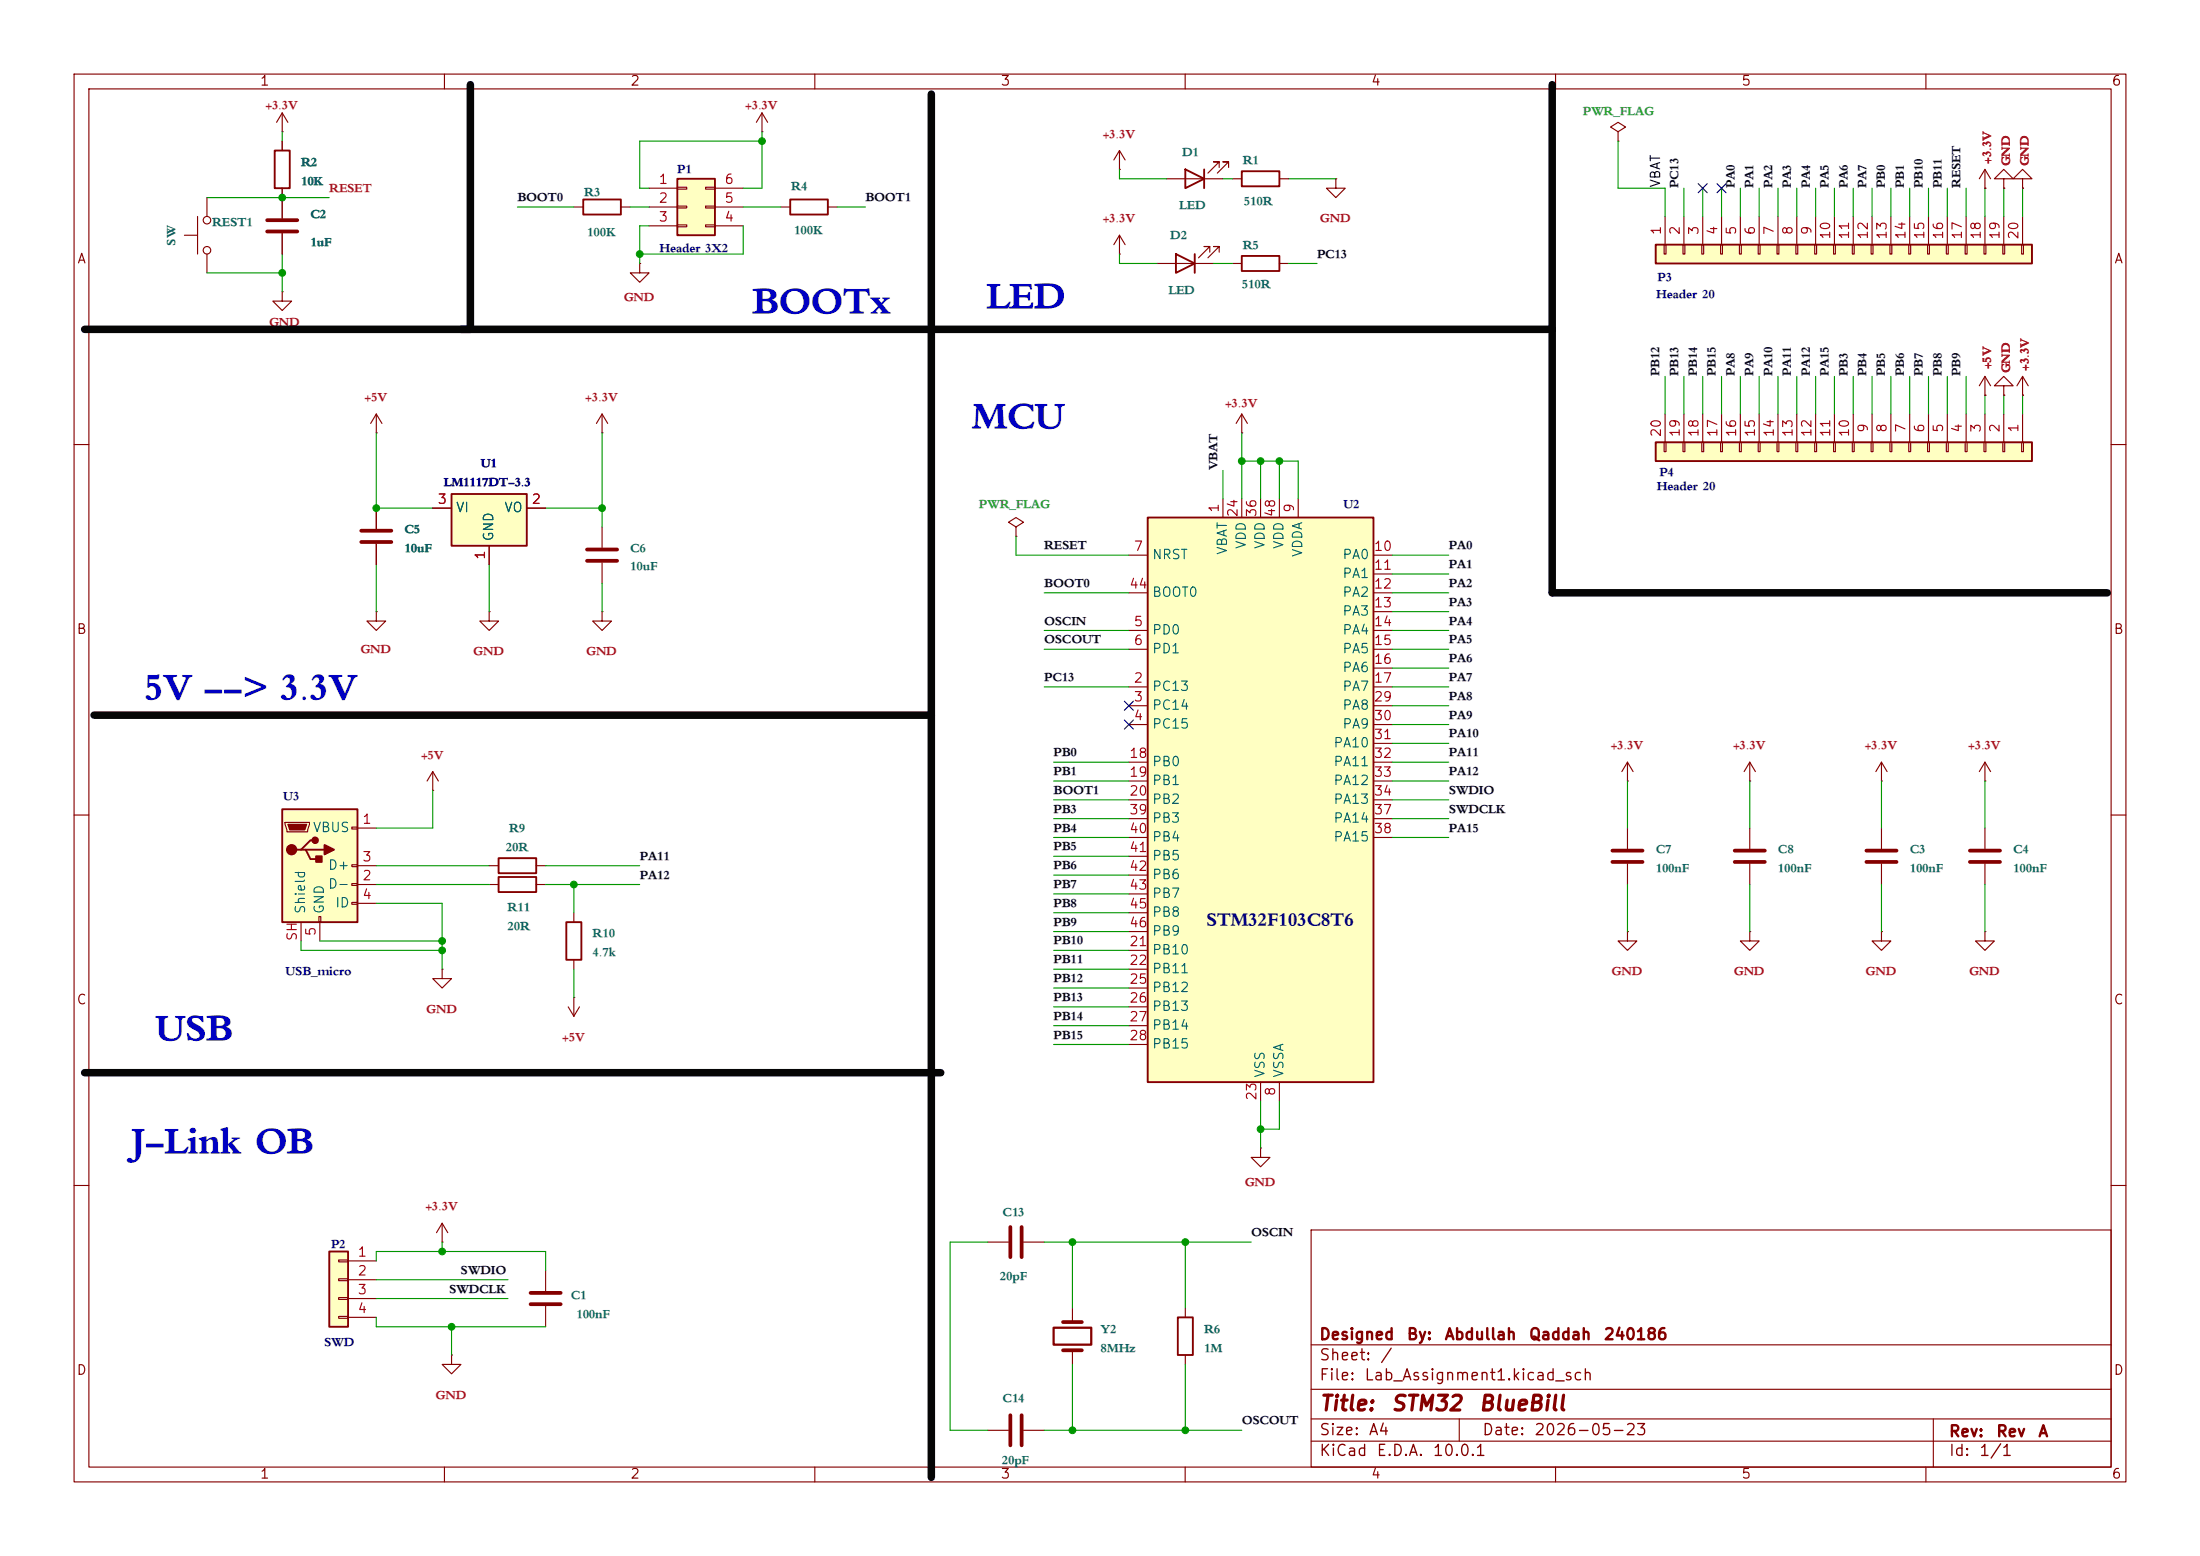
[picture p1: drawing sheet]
<svg xmlns="http://www.w3.org/2000/svg" width="297mm" height="210mm" viewBox="0 0 297 210" stroke-linecap="round" stroke-linejoin="round" font-family="sans-serif">
<g fill="none" stroke="#840000" stroke-width=".15">
<path d="M10 10h277v190h-277zM12 12h273v186h-273zM60 10v2M110 10v2M160 10v2M210 10v2M260 10v2M10 60h2M137.2 71.1l1-.6-1-.6-1.1 .6 1.1 .6v1.3M137.2 72.4h.1M285 60h2M50.8 82.6v1.2h1.3l-1.3 1.3-1.3-1.3h1.3"/>
<path d="M50.8 82.6h.1M66 82.6v1.2h1.3l-1.3 1.3-1.2-1.3h1.2M66 82.6h.1M10 110h2M236.2 105.4h.1M236.2 102.9l-.7 1.2M236.2 102.9l.8 1.2M236.2 102.9v2.5M285 110h2M10 160h2M177 166h108v32h-108zM285 160h2"/>
<path d="M60 198v2M110 198v2M160 198v2M177 194.5h108M177 191.5h108M177 187.5h108M177 181.5h108M197 191.5v3M210 198v2M260 198v2M261 191.5v6.5"/>
</g>
<path d="M91.4 24.1h5.1v7.7h-5.1z" fill="#ffffc2"/>
<path d="M91.4 24.1h5.1v7.7h-5.1z" fill="none" stroke="#840000" stroke-width=".25"/>
<g fill="none" stroke="#840000" stroke-width=".15">
<path d="M87.6 25.4h3.8M87.6 27.9h3.8M87.6 30.5h3.8M91.4 25.3h1.3v.2h-1.3zM91.4 27.8h1.3v.3h-1.3zM91.4 30.4h1.3v.2h-1.3zM95.2 25.3h1.3v.2h-1.3zM95.2 27.8h1.3v.3h-1.3zM95.2 30.4h1.3v.2h-1.3zM96.5 25.4h3.8M96.5 27.9h3.8M96.5 30.5h3.8"/>
<path d="M76.7 135.9l.8 1.3M77.5 134.6h.1M77.5 134.6v2.6M78.2 135.9l-.7 1.3"/>
</g>
<path d="M61 66.7h10.1v7h-10.1z" fill="#ffffc2"/>
<path d="M61 66.7h10.1v7h-10.1z" fill="none" stroke="#840000" stroke-width=".25"/>
<g fill="none" stroke="#840000" stroke-width=".15">
<path d="M102.9 17.8h.1M102.9 15.2l-.8 1.3M102.9 15.2l.7 1.3M102.9 15.2v2.6M86.4 35.6v1.2h1.2l-1.2 1.3-1.3-1.3h1.3M86.4 35.6h.1M268 25.4h.1M268 22.9l-.8 1.2M268 22.9l.7 1.2M268 22.9v2.5M58.4 68.6h2.6M66 73.7v2.5"/>
<path d="M71.1 68.6h2.6M58.4 106.7h.1M58.4 104.1l-.7 1.3M58.4 104.1l.8 1.3M58.4 104.1v2.6M73.7 171.5v2.7M73.7 176.3v2.8"/>
</g>
<path d="M71.6 174.5h4.1M71.6 176h4.1" fill="none" stroke="#840000" stroke-width=".51"/>
<path d="M154.9 69.9h30.5v76.2h-30.5z" fill="#ffffc2"/>
<path d="M37.1 20.3h2v5.1h-2zM78.7 26.9h5.1v2.1h-5.1zM106.7 26.9h5.1v2.1h-5.1zM154.9 69.9h30.5v76.2h-30.5zM67.3 118.4h5.1v2h-5.1zM67.3 115.8h5.1v2.1h-5.1zM159 177.8h2v5.1h-2z" fill="none" stroke="#840000" stroke-width=".25"/>
<g fill="none" stroke="#840000" stroke-width=".15">
<path d="M38.1 17.8h.1M38.1 15.2l-.8 1.3M38.1 15.2l.8 1.3M38.1 15.2v2.6M38.1 19.1v1.2M38.1 25.4v1.3M77.5 27.9h1.2M83.8 27.9h1.3M105.4 27.9h1.3M111.8 27.9h1.2M270.5 24.1h1.3l-1.3-1.2-1.3 1.2h1.3v1.3M270.5 25.4h.1"/>
<path d="M81.3 58.4h.1M81.3 55.9l-.8 1.3M81.3 55.9l.7 1.3M81.3 55.9v2.5M152.4 74.9h2.5M165.1 67.3v2.6M167.6 67.3v2.6M170.2 67.3v2.6M172.7 67.3v2.6M175.3 67.3v2.6M185.4 74.9h2.6M185.4 77.5h2.6"/>
<path d="M81.3 82.6v1.2h1.2l-1.2 1.3-1.3-1.3h1.3M81.3 82.6h.1M152.4 92.7h2.5M152.4 95.3h2.5M152.4 97.8h2.5M152.4 85.1h2.5M152.4 87.6h2.5M152.4 80h2.5M185.4 92.7h2.6M185.4 95.3h2.6M185.4 97.8h2.6M185.4 85.1h2.6"/>
<path d="M185.4 87.6h2.6M185.4 80h2.6M185.4 82.6h2.6M185.4 90.2h2.6M66 119.4h1.3M66 116.8h1.3M72.4 119.4h1.3M72.4 116.8h1.3M152.4 102.9h2.5M152.4 105.4h2.5M152.4 108h2.5M152.4 110.5h2.5"/>
<path d="M152.4 113h2.5M152.4 115.6h2.5M152.4 118.1h2.5M185.4 102.9h2.6M185.4 105.4h2.6M185.4 108h2.6M185.4 100.3h2.6M185.4 110.5h2.6M185.4 113h2.6M219.7 105.4h.1M219.7 102.9v2.5M219.7 111.8v2.8"/>
<path d="M219.7 116.6v2.8M219.7 102.9l-.8 1.2M219.7 102.9l.8 1.2M152.4 128.3h2.5M152.4 130.8h2.5M152.4 133.4h2.5M152.4 135.9h2.5M152.4 138.4h2.5M152.4 120.7h2.5M152.4 123.2h2.5M152.4 125.7h2.5M219.7 125.7v1.3h1.3l-1.3 1.3-1.3-1.3h1.3"/>
<path d="M219.7 125.7h.1M236.2 125.7v1.3h1.3l-1.3 1.3-1.3-1.3h1.3M236.2 125.7h.1M254 125.7v1.3h1.3l-1.3 1.3-1.3-1.3h1.3M254 125.7h.1M152.4 141h2.5M170.2 154.9v1.3h1.2l-1.2 1.3-1.3-1.3h1.3M170.2 154.9h.1M170.2 146.1v2.5M172.7 146.1v2.5M144.8 176.5v1.9M160 176.5v1.3"/>
<path d="M61 182.9v1.3h-1.3l1.3 1.2 1.2-1.2h-1.2M61 182.9h.1M133.3 193h2.8M138.2 193h2.8M144.8 182.2v2M160 182.9v1.3"/>
</g>
<path d="M217.7 114.8h4M217.7 116.3h4M143.5 178.4h2.5M136.4 191v4.1M137.9 191v4.1M143.5 182.2h2.5" fill="none" stroke="#840000" stroke-width=".51"/>
<path d="M142.2 179.2h5.1v2.3h-5.1z" fill="none" stroke="#840000" stroke-width=".3"/>
<path d="M38.1 109.2h10.2v15.3h-10.2z" fill="#ffffc2"/>
<path d="M38.1 109.2h10.2v15.3h-10.2zM40.6 114.7h.7l.6 1.3h1.3M41.3 114.7h2.5M42.5 113.4h-.6l-1.3 1.3h-.6" fill="none" stroke="#840000" stroke-width=".25"/>
<g fill="none" stroke="#840000" stroke-width=".15">
<path d="M38.1 39.4v1.2h-1.3l1.3 1.3 1.3-1.3h-1.3M38.1 39.4h.1M38.1 26.7v2.8M38.1 31.5v2.8M38.5 111h3.3v.3l-.3 1h-2.8zM47.5 111.6h.8v.3h-.8zM47.5 116.7h.8v.3h-.8zM47.5 119.3h.8v.2h-.8zM48.3 111.8h2.5M48.3 119.4h2.5M48.3 116.8h2.5M236.2 111.8v2.8"/>
<path d="M236.2 116.6v2.8M40.6 124.5v2.5M43.1 123.7h.2v.8h-.2zM43.2 124.5v2.5M47.5 121.8h.8v.2h-.8zM48.3 121.9h2.5"/>
</g>
<path d="M38.9 111.3h2.5l-.3 .7h-2z" fill="#840000" stroke="#840000" stroke-width=".15"/>
<g fill="#840000" stroke="#840000" stroke-width=".25">
<path d="M42.7 115.6h.7v.7h-.7z"/>
<path d="M43.8 114l1.3 .7-1.3 .6z"/>
<circle cx="39.4" cy="114.7" r=".63"/>
<circle cx="42.5" cy="113.4" r=".38"/>
</g>
<path d="M36.1 29.7h4M36.1 31.2h4M234.2 114.8h4.1M234.2 116.3h4.1" fill="none" stroke="#840000" stroke-width=".51"/>
<path d="M223.5 33h50.8v2.6h-50.8z" fill="#ffffc2"/>
<path d="M223.5 33h50.8v2.6h-50.8z" fill="none" stroke="#840000" stroke-width=".25"/>
<g fill="none" stroke="#840000" stroke-width=".15">
<path d="M24.9 31.8h1.8M26.7 29.2v5.1M27.9 26.7v2.5M27.9 34.3v2.5M224.7 33h.2v1.3h-.2zM224.8 29.2v3.8M227.2 33h.3v1.3h-.3zM227.3 29.2v3.8M229.7 33h.3v1.3h-.3zM229.9 29.2v3.8M232.3 33h.2v1.3h-.2zM232.4 29.2v3.8"/>
<path d="M234.8 33h.3v1.3h-.3zM234.9 29.2v3.8M237.4 33h.2v1.3h-.2zM237.5 29.2v3.8M239.9 33h.3v1.3h-.3zM240 29.2v3.8M242.4 33h.3v1.3h-.3zM242.6 29.2v3.8M245 33h.2v1.3h-.2zM245.1 29.2v3.8M247.5 33h.3v1.3h-.3zM247.6 29.2v3.8"/>
<path d="M250.1 33h.2v1.3h-.2zM250.2 29.2v3.8M252.6 33h.3v1.3h-.3zM252.7 29.2v3.8M255.1 33h.3v1.3h-.3zM255.3 29.2v3.8M257.7 33h.2v1.3h-.2zM257.8 29.2v3.8M260.2 33h.3v1.3h-.3zM260.3 29.2v3.8M262.8 33h.2v1.3h-.2zM262.9 29.2v3.8"/>
<path d="M265.3 33h.3v1.3h-.3zM265.4 29.2v3.8M267.8 33h.3v1.3h-.3zM268 29.2v3.8M270.4 33h.2v1.3h-.2zM270.5 29.2v3.8M272.9 33h.3v1.3h-.3zM273 29.2v3.8"/>
<circle cx="27.9" cy="29.7" r=".51"/>
<circle cx="27.9" cy="33.8" r=".51"/>
</g>
<path d="M44.4 168.9h2.6v10.2h-2.6z" fill="#ffffc2"/>
<path d="M76.5 124.5h2v5h-2zM44.4 168.9h2.6v10.2h-2.6z" fill="none" stroke="#840000" stroke-width=".25"/>
<g fill="none" stroke="#840000" stroke-width=".15">
<path d="M180.3 24.1v1.3h1.3l-1.3 1.3-1.2-1.3h1.2M180.3 24.1h.1M273 24.1h1.3l-1.3-1.2-1.2 1.2h1.2v1.3M273 25.4h.1M50.8 58.4h.1M50.8 55.9l-.8 1.3M50.8 55.9l.8 1.3M50.8 55.9v2.5M50.8 68.6v2.8M50.8 73.4v2.8M81.3 71.1v2.8M81.3 75.9v2.8"/>
<path d="M59.7 130.8v1.3h1.3l-1.3 1.3-1.3-1.3h1.3M59.7 130.8h.1M77.5 123.2v1.3M77.5 129.5v1.3M45.7 170.1h1.3v.2h-1.3zM45.7 172.6h1.3v.2h-1.3zM45.7 175.1h1.3v.3h-1.3zM45.7 177.7h1.3v.2h-1.3zM47 170.2h3.8M47 172.7h3.8M47 175.3h3.8M47 177.8h3.8"/>
<path d="M59.7 167.6h.1M59.7 165.1l.8 1.3M59.7 165.1l-.8 1.3M59.7 165.1v2.5M133.3 167.6h2.8M138.2 167.6h2.8"/>
</g>
<path d="M48.8 71.6h4M48.8 73.2h4M79.2 74.2h4.1M79.2 75.7h4.1M136.4 165.6v4.1M137.9 165.6v4.1" fill="none" stroke="#840000" stroke-width=".51"/>
<path d="M223.5 59.7h50.8v2.5h-50.8z" fill="#ffffc2"/>
<path d="M158.7 34.3l2.6 1.3-2.6 1.2zM160 22.9l2.6 1.2-2.6 1.3zM161.3 34.3v2.5M162.6 22.9v2.5M167.6 23.1h5.1v2h-5.1zM167.6 34.5h5.1v2.1h-5.1zM223.5 59.7h50.8v2.5h-50.8z" fill="none" stroke="#840000" stroke-width=".25"/>
<g fill="none" stroke="#840000" stroke-width=".15">
<path d="M38.1 19.1v1.2M218.4 17.8l1.1-.7-1.1-.6-1 .6 1 .7v1.3M218.4 19.1h.1M38.1 25.4v4.1M38.1 31.5v2.8M151.1 34.3h.1M151.1 22.9h.1M151.1 31.8l-.7 1.2M151.1 31.8l.8 1.2M151.1 20.3v2.6M151.1 31.8v2.5M151.1 20.3l-.7 1.3"/>
<path d="M151.1 20.3l.8 1.3M156.2 35.6h7.6M157.5 24.1h7.6M163.3 34v-.7h-.7h.7l-1.5 1.5M164.6 22.6v-.8h-.8h.8l-1.5 1.6M164.6 34v-.7h-.8h.8l-1.5 1.5M165.9 22.6v-.8h-.8h.8l-1.6 1.6M166.4 24.1h1.2M166.4 35.6h1.2M172.7 24.1h1.3M172.7 35.6h1.3M268 25.4h.1"/>
<path d="M270.5 25.4h.1M273 25.4h.1M167.6 58.4h.1M167.6 55.9l-.7 1.3M167.6 55.9l.8 1.3M167.6 55.9v2.5M224.7 59.7h.2v1.3h-.2zM224.8 55.9v3.8M227.2 59.7h.3v1.3h-.3zM227.3 55.9v3.8M229.7 59.7h.3v1.3h-.3zM229.9 55.9v3.8"/>
<path d="M232.3 59.7h.2v1.3h-.2zM232.4 55.9v3.8M234.8 59.7h.3v1.3h-.3zM234.9 55.9v3.8M237.4 59.7h.2v1.3h-.2zM237.5 55.9v3.8M239.9 59.7h.3v1.3h-.3zM240 55.9v3.8M242.4 59.7h.3v1.3h-.3zM242.6 55.9v3.8M245 59.7h.2v1.3h-.2zM245.1 55.9v3.8"/>
<path d="M247.5 59.7h.3v1.3h-.3zM247.6 55.9v3.8M250.1 59.7h.2v1.3h-.2zM250.2 55.9v3.8M252.6 59.7h.3v1.3h-.3zM252.7 55.9v3.8M255.1 59.7h.3v1.3h-.3zM255.3 55.9v3.8M257.7 59.7h.2v1.3h-.2zM257.8 55.9v3.8M260.2 59.7h.3v1.3h-.3zM260.3 55.9v3.8"/>
<path d="M262.8 59.7h.2v1.3h-.2zM262.9 55.9v3.8M265.3 59.7h.3v1.3h-.3zM265.4 55.9v3.8M267.8 59.7h.3v1.3h-.3zM268 53.3h.1M268 50.8v2.5M268 55.9v3.8M268 50.8l-.8 1.3M268 50.8l.7 1.3M270.4 59.7h.2v1.3h-.2zM270.5 52.1h1.3l-1.3-1.3-1.3 1.3h1.3v1.2"/>
<path d="M270.5 53.3h.1M270.5 55.9v3.8M272.9 59.7h.3v1.3h-.3zM273 53.3h.1M273 50.8v2.5M273 55.9v3.8M273 50.8l-.7 1.3M273 50.8l.8 1.3M50.8 68.6v2.8M50.8 73.4v2.8M58.4 68.6h2.6M66 73.7v2.5"/>
<path d="M71.1 68.6h2.6M254 105.4h.1M254 102.9l-.8 1.2M254 102.9l.8 1.2M254 102.9v2.5M254 111.8v2.8M254 116.6v2.8M268 105.4h.1M268 102.9v2.5M268 111.8v2.8M268 116.6v2.8M268 102.9l-.8 1.2"/>
<path d="M268 102.9l.7 1.2M268 125.7v1.3h1.2l-1.2 1.3-1.3-1.3h1.3M268 125.7h.1"/>
</g>
<path d="M252 114.8h4M252 116.3h4M265.9 114.8h4.1M265.9 116.3h4.1" fill="none" stroke="#840000" stroke-width=".51"/>
<path d="M63.5 11.4v33.1M125.7 12.7v186.7M209.5 11.4v68.6h75M11.4 44.5h198.1M12.7 96.5h113M11.4 144.8h115.6" fill="none" stroke="#050505" stroke-width="1"/>
<g fill="none" stroke="#009600" stroke-width=".15">
<path d="M38.1 17.8v1.3M102.9 19.1h-16.5v6.3h1.2M102.9 17.8v7.6h-2.6M218.4 19.1v6.3h6.4v3.8M27.9 26.7h16.5M27.9 36.8h10.2M38.1 34.3v5.1M69.8 27.9h7.7M85.1 27.9h2.5M87.6 30.5h-1.2v5.1M100.3 30.5v3.8h-13.9M100.3 27.9h5.1"/>
<path d="M113 27.9h3.8M151.1 34.3v1.3h5.1M151.1 22.9v1.2h6.4M163.8 35.6h2.6M165.1 24.1h1.3M174 35.6h3.8M174 24.1h6.3M227.3 25.4v3.8M229.9 25.4v3.8M232.4 25.4v3.8M234.9 25.4v3.8M237.5 25.4v3.8"/>
<path d="M240 25.4v3.8M242.6 25.4v3.8M245.1 25.4v3.8M247.6 25.4v3.8M250.2 25.4v3.8M252.7 25.4v3.8M255.3 25.4v3.8M257.8 25.4v3.8M260.3 25.4v3.8M262.9 25.4v3.8M265.4 25.4v3.8M268 25.4v3.8"/>
<path d="M270.5 25.4v3.8M273 25.4v3.8M50.8 58.4v10.2h7.6M81.3 58.4v12.7M167.6 58.4v8.9M224.8 50.8v5.1M227.3 50.8v5.1M229.9 50.8v5.1M232.4 50.8v5.1M234.9 50.8v5.1M237.5 50.8v5.1M240 50.8v5.1"/>
<path d="M242.6 50.8v5.1M245.1 50.8v5.1M247.6 50.8v5.1M250.2 50.8v5.1M252.7 50.8v5.1M255.3 50.8v5.1M257.8 50.8v5.1M260.3 50.8v5.1M262.9 50.8v5.1M265.4 50.8v5.1M268 53.3v2.6M270.5 53.3v2.6"/>
<path d="M273 53.3v2.6M50.8 76.2v6.4M66 76.2v6.4M73.7 68.6h7.6M81.3 78.7v3.9M137.2 72.4v2.5h15.2M165.1 63.5v3.8M167.6 62.2h7.7v5.1M170.2 62.2v5.1M172.7 62.2v5.1M188 74.9h7.6M188 77.5h7.6"/>
<path d="M141 92.7h11.4M141 87.6h11.4M141 80h11.4M141 85.1h11.4M188 95.3h7.6M188 92.7h7.6M188 90.2h7.6M188 87.6h7.6M188 97.8h7.6M188 80h7.6M188 85.1h7.6M188 82.6h7.6"/>
<path d="M50.8 116.8h15.2M50.8 119.4h15.2M58.4 106.7v5.1h-7.6M73.7 116.8h12.7M73.7 119.4h12.7M77.5 119.4v3.8M142.2 108h10.2M142.2 113h10.2M142.2 102.9h10.2M142.2 105.4h10.2M142.2 110.5h10.2M142.2 115.6h10.2"/>
<path d="M142.2 118.1h10.2M188 100.3h7.6M188 108h7.6M188 113h7.6M188 102.9h7.6M188 105.4h7.6M188 110.5h7.6M219.7 105.4v6.4M219.7 119.4v6.3M236.2 105.4v6.4M236.2 119.4v6.3M254 105.4v6.4"/>
<path d="M254 119.4v6.3M268 105.4v6.4M268 119.4v6.3M40.6 127v1.3h19.1M43.2 127h16.5M50.8 121.9h8.9v8.9M77.5 130.8v3.8M142.2 128.3h10.2M142.2 130.8h10.2M142.2 133.4h10.2M142.2 135.9h10.2M142.2 120.7h10.2"/>
<path d="M142.2 123.2h10.2M142.2 125.7h10.2M142.2 138.4h10.2M142.2 141h10.2M170.2 148.6v6.3M172.7 148.6v3.8h-2.5M50.8 170.2v-1.3h22.9v2.6M50.8 177.8v1.3h22.9M50.8 175.3h17.8M50.8 172.7h17.8M59.7 167.6v1.3M61 179.1v3.8"/>
<path d="M133.3 167.6h-5v25.4h5M141 167.6h27.9M144.8 167.6v8.9M160 167.6v8.9M141 193h26.6M144.8 184.2v8.8M160 184.2v8.8"/>
</g>
<path d="M229.3 24.8l1.2 1.2M230.5 24.8l-1.2 1.2M231.8 24.8l1.2 1.2M233 24.8l-1.2 1.2M151.8 94.6l1.2 1.3M151.8 97.2l1.2 1.2M153 94.6l-1.2 1.3M153 97.2l-1.2 1.2" fill="none" stroke="#000084" stroke-width=".15"/>
<g fill="#009600" stroke="#009600" stroke-width=".14">
<circle cx="102.9" cy="19.1" r=".46"/>
<circle cx="38.1" cy="36.8" r=".46"/>
<circle cx="86.4" cy="34.3" r=".46"/>
<circle cx="38.1" cy="26.7" r=".46"/>
<circle cx="81.3" cy="68.6" r=".46"/>
<circle cx="50.8" cy="68.6" r=".46"/>
<circle cx="144.8" cy="167.6" r=".46"/>
<circle cx="77.5" cy="119.4" r=".46"/>
<circle cx="59.7" cy="128.3" r=".46"/>
<circle cx="59.7" cy="127" r=".46"/>
<circle cx="59.7" cy="168.9" r=".46"/>
<circle cx="61" cy="179.1" r=".46"/>
<circle cx="144.8" cy="193" r=".46"/>
<circle cx="160" cy="193" r=".46"/>
<circle cx="170.2" cy="152.4" r=".46"/>
<circle cx="160" cy="167.6" r=".46"/>
<circle cx="170.2" cy="62.2" r=".46"/>
<circle cx="172.7" cy="62.2" r=".46"/>
<circle cx="167.6" cy="62.2" r=".46"/>
</g>
<g font-size="5.3" fill="#0000c2">
<text x="133.2" y="41.9">LED</text>
<text x="101.5" y="42.7">BOOTx</text>
<text x="131.2" y="58.2">MCU</text>
<text x="19.5" y="94.8">5V --&gt; 3.3V</text>
<text x="21" y="140.8">USB</text>
<text x="17.8" y="156">J-Link OB</text>
</g>
<text font-size="2.7" fill="#000086" x="162.8" y="125.1">STM32F103C8T6</text>
<g font-size="2" fill="#840000">
<text x="178" y="190.9">Title:</text>
<text x="187.7" y="190.9">STM32</text>
<text x="199.5" y="190.9">BlueBill</text>
</g>
<g font-size="1.8" fill="#b4002c">
<text x="35.8" y="14.9">+3.3V</text>
<text x="100.6" y="14.9">+3.3V</text>
<text x="148.9" y="18.7">+3.3V</text>
<text x="268.9" y="22.1" transform="rotate(-90 268.9 22.1)">+3.3V</text>
<text x="271.4" y="22.5" transform="rotate(-90 271.4 22.5)">GND</text>
<text x="274" y="22.5" transform="rotate(-90 274 22.5)">GND</text>
<text x="44.4" y="26">RESET</text>
<text x="148.9" y="30.1">+3.3V</text>
<text x="178.2" y="30.1">GND</text>
<text x="84.2" y="40.8">GND</text>
<text x="36.3" y="44.1">GND</text>
<text x="268.9" y="49.8" transform="rotate(-90 268.9 49.8)">+5V</text>
<text x="271.4" y="50.4" transform="rotate(-90 271.4 50.4)">GND</text>
<text x="274" y="50" transform="rotate(-90 274 50)">+3.3V</text>
<text x="49.2" y="54.3">+5V</text>
<text x="79" y="54.3">+3.3V</text>
<text x="165.4" y="55">+3.3V</text>
<text x="48.7" y="88.3">GND</text>
<text x="63.9" y="88.6">GND</text>
<text x="79.1" y="88.6">GND</text>
<text x="217.4" y="101.3">+3.3V</text>
<text x="234" y="101.3">+3.3V</text>
<text x="251.7" y="101.3">+3.3V</text>
<text x="265.7" y="101.3">+3.3V</text>
<text x="56.8" y="102.5">+5V</text>
<text x="217.6" y="131.7">GND</text>
<text x="234.1" y="131.7">GND</text>
<text x="251.9" y="131.7">GND</text>
<text x="265.8" y="131.7">GND</text>
<text x="57.5" y="136.8">GND</text>
<text x="75.9" y="140.6">+5V</text>
<text x="168" y="160.2">GND</text>
<text x="57.4" y="163.5">+3.3V</text>
<text x="58.8" y="188.9">GND</text>
</g>
<g font-size="1.8" fill="#396927">
<text x="213.7" y="15.7">PWR_FLAG</text>
<text x="132.2" y="68.8">PWR_FLAG</text>
</g>
<g font-size="1.8" fill="#006464">
<text x="40.6" y="22.5">R2</text>
<text x="159.6" y="21.3">D1</text>
<text x="167.8" y="22.3">R1</text>
<text x="40.6" y="25.1">10K</text>
<text x="41.9" y="29.5">C2</text>
<text x="78.9" y="26.6">R3</text>
<text x="106.8" y="25.8">R4</text>
<text x="159.2" y="28.4">LED</text>
<text x="167.9" y="27.9">510R</text>
<text x="23.8" y="33.1" transform="rotate(-90 23.8 33.1)">SW</text>
<text x="28.6" y="30.7">REST1</text>
<text x="41.9" y="33.3">1uF</text>
<text x="79.3" y="31.9">100K</text>
<text x="107.2" y="31.7">100K</text>
<text x="158" y="32.4">D2</text>
<text x="167.8" y="33.7">R5</text>
<text x="157.7" y="39.8">LED</text>
<text x="167.7" y="39">510R</text>
<text x="54.6" y="72.1">C5</text>
<text x="54.6" y="74.6">10uF</text>
<text x="85.1" y="74.6">C6</text>
<text x="85.1" y="77.1">10uF</text>
<text x="68.7" y="112.4">R9</text>
<text x="68.3" y="115">20R</text>
<text x="223.5" y="115.2">C7</text>
<text x="223.5" y="117.8">100nF</text>
<text x="240" y="115.2">C8</text>
<text x="240" y="117.8">100nF</text>
<text x="257.8" y="115.2">C3</text>
<text x="257.8" y="117.8">100nF</text>
<text x="271.8" y="115.2">C4</text>
<text x="271.8" y="117.8">100nF</text>
<text x="68.5" y="123.1">R11</text>
<text x="68.5" y="125.6">20R</text>
<text x="80" y="126.7">R10</text>
<text x="80" y="129.2">4.7k</text>
<text x="135.4" y="164.3">C13</text>
<text x="135" y="172.9">20pF</text>
<text x="77" y="175.4">C1</text>
<text x="77.8" y="178">100nF</text>
<text x="148.6" y="180">Y2</text>
<text x="148.6" y="182.5">8MHz</text>
<text x="162.6" y="180">R6</text>
<text x="162.6" y="182.5">1M</text>
<text x="135.4" y="189.4">C14</text>
<text x="135.2" y="197.8">20pF</text>
</g>
<g font-size="1.8" fill="#000086">
<text x="91.4" y="23.5">P1</text>
<text x="89" y="34.2">Header 3X2</text>
<text x="223.6" y="40.3">Header 20</text>
<text x="223.8" y="38">P3</text>
<text x="59.9" y="65.7">LM1117DT-3.3</text>
<text x="64.9" y="63.2">U1</text>
<text x="224" y="64.4">P4</text>
<text x="181.4" y="68.8">U2</text>
<text x="223.7" y="66.2">Header 20</text>
<text x="38.2" y="108.1">U3</text>
<text x="38.6" y="131.7">USB_micro</text>
<text x="44.7" y="168.6">P2</text>
<text x="43.8" y="181.8">SWD</text>
</g>
<g font-size="1.8" fill="#0f0f0f">
<text x="69.8" y="27.3">BOOT0</text>
<text x="116.8" y="27.3">BOOT1</text>
<text x="226.7" y="25.4" transform="rotate(-90 226.7 25.4)">PC13</text>
<text x="234.3" y="25.4" transform="rotate(-90 234.3 25.4)">PA0</text>
<text x="236.8" y="25.4" transform="rotate(-90 236.8 25.4)">PA1</text>
<text x="239.4" y="25.4" transform="rotate(-90 239.4 25.4)">PA2</text>
<text x="241.9" y="25.4" transform="rotate(-90 241.9 25.4)">PA3</text>
<text x="244.4" y="25.4" transform="rotate(-90 244.4 25.4)">PA4</text>
<text x="247" y="25.4" transform="rotate(-90 247 25.4)">PA5</text>
<text x="249.5" y="25.4" transform="rotate(-90 249.5 25.4)">PA6</text>
<text x="252.1" y="25.4" transform="rotate(-90 252.1 25.4)">PA7</text>
<text x="254.6" y="25.4" transform="rotate(-90 254.6 25.4)">PB0</text>
<text x="257.1" y="25.4" transform="rotate(-90 257.1 25.4)">PB1</text>
<text x="259.7" y="25.4" transform="rotate(-90 259.7 25.4)">PB10</text>
<text x="262.2" y="25.4" transform="rotate(-90 262.2 25.4)">PB11</text>
<text x="264.8" y="25.4" transform="rotate(-90 264.8 25.4)">RESET</text>
<text x="177.8" y="34.9">PC13</text>
<text x="224.1" y="50.8" transform="rotate(-90 224.1 50.8)">PB12</text>
<text x="226.7" y="50.8" transform="rotate(-90 226.7 50.8)">PB13</text>
<text x="229.2" y="50.8" transform="rotate(-90 229.2 50.8)">PB14</text>
<text x="231.7" y="50.8" transform="rotate(-90 231.7 50.8)">PB15</text>
<text x="234.3" y="50.8" transform="rotate(-90 234.3 50.8)">PA8</text>
<text x="236.8" y="50.8" transform="rotate(-90 236.8 50.8)">PA9</text>
<text x="239.4" y="50.8" transform="rotate(-90 239.4 50.8)">PA10</text>
<text x="241.9" y="50.8" transform="rotate(-90 241.9 50.8)">PA11</text>
<text x="244.4" y="50.8" transform="rotate(-90 244.4 50.8)">PA12</text>
<text x="247" y="50.8" transform="rotate(-90 247 50.8)">PA15</text>
<text x="249.5" y="50.8" transform="rotate(-90 249.5 50.8)">PB3</text>
<text x="252.1" y="50.8" transform="rotate(-90 252.1 50.8)">PB4</text>
<text x="254.6" y="50.8" transform="rotate(-90 254.6 50.8)">PB5</text>
<text x="257.1" y="50.8" transform="rotate(-90 257.1 50.8)">PB6</text>
<text x="259.7" y="50.8" transform="rotate(-90 259.7 50.8)">PB7</text>
<text x="262.2" y="50.8" transform="rotate(-90 262.2 50.8)">PB8</text>
<text x="264.8" y="50.8" transform="rotate(-90 264.8 50.8)">PB9</text>
<text x="164.4" y="63.5" transform="rotate(-90 164.4 63.5)">VBAT</text>
<text x="141" y="74.3">RESET</text>
<text x="195.6" y="76.8">PA1</text>
<text x="195.6" y="74.3">PA0</text>
<text x="141" y="79.3">BOOT0</text>
<text x="195.6" y="81.9">PA3</text>
<text x="195.6" y="79.3">PA2</text>
<text x="141" y="87">OSCOUT</text>
<text x="141" y="84.4">OSCIN</text>
<text x="195.6" y="84.4">PA4</text>
<text x="195.6" y="89.5">PA6</text>
<text x="195.6" y="87">PA5</text>
<text x="141" y="92">PC13</text>
<text x="195.6" y="92">PA7</text>
<text x="195.6" y="94.6">PA8</text>
<text x="195.6" y="97.1">PA9</text>
<text x="195.6" y="99.7">PA10</text>
<text x="142.2" y="104.7">PB1</text>
<text x="142.2" y="102.2">PB0</text>
<text x="142.2" y="107.3">BOOT1</text>
<text x="195.6" y="102.2">PA11</text>
<text x="195.6" y="104.7">PA12</text>
<text x="195.6" y="107.3">SWDIO</text>
<text x="142.2" y="109.8">PB3</text>
<text x="142.2" y="112.4">PB4</text>
<text x="195.6" y="112.4">PA15</text>
<text x="195.6" y="109.8">SWDCLK</text>
<text x="86.4" y="118.7">PA12</text>
<text x="86.4" y="116.2">PA11</text>
<text x="142.2" y="117.4">PB6</text>
<text x="142.2" y="120">PB7</text>
<text x="142.2" y="114.9">PB5</text>
<text x="142.2" y="122.5">PB8</text>
<text x="142.2" y="125.1">PB9</text>
<text x="142.2" y="127.6">PB10</text>
<text x="142.2" y="130.1">PB11</text>
<text x="142.2" y="132.7">PB12</text>
<text x="142.2" y="135.2">PB13</text>
<text x="142.2" y="137.8">PB14</text>
<text x="142.2" y="140.3">PB15</text>
<text x="168.9" y="167">OSCIN</text>
<text x="62.2" y="172.1">SWDIO</text>
<text x="60.6" y="174.6">SWDCLK</text>
<text x="167.6" y="192.4">OSCOUT</text>
</g>
<g font-size="1.5" fill="#840000">
<text x="178" y="184">Sheet:</text>
<text x="178" y="181.2">Designed</text>
<text x="186.2" y="184">/</text>
<text x="189.8" y="181.2">By:</text>
<text x="194.9" y="181.2">Abdullah</text>
<text x="206.3" y="181.2">Qaddah</text>
<text x="216.4" y="181.2">240186</text>
<text x="178" y="186.7">File:</text>
<text x="184.1" y="186.7">Lab_Assignment1.kicad_sch</text>
<text x="178" y="196.9">KiCad</text>
<text x="178" y="194.1">Size:</text>
<text x="184.7" y="194.1">A4</text>
<text x="185.7" y="196.9">E.D.A.</text>
<text x="193.3" y="196.9">10.0.1</text>
<text x="200" y="194.1">Date:</text>
<text x="207" y="194.1">2026-05-23</text>
<text x="263" y="194.3">Rev:</text>
<text x="263" y="196.9">Id:</text>
<text x="267.1" y="196.9">1/1</text>
<text x="269.4" y="194.3">Rev</text>
<text x="275.1" y="194.3">A</text>
</g>
<g font-size="1.3" fill="#840000">
<text x="35" y="11.9">1</text>
<text x="85" y="11.9">2</text>
<text x="135" y="11.9">3</text>
<text x="185" y="11.9">4</text>
<text x="235" y="11.9">5</text>
<text x="285" y="11.9">6</text>
<text x="10.3" y="35.9">A</text>
<text x="285.3" y="35.9">A</text>
<text x="10.3" y="85.9">B</text>
<text x="285.3" y="85.9">B</text>
<text x="10.3" y="135.9">C</text>
<text x="285.3" y="135.9">C</text>
<text x="10.3" y="185.9">D</text>
<text x="285.3" y="185.9">D</text>
<text x="35" y="199.9">1</text>
<text x="85" y="199.9">2</text>
<text x="135" y="199.9">3</text>
<text x="185" y="199.9">4</text>
<text x="235" y="199.9">5</text>
<text x="285" y="199.9">6</text>
</g>
<g font-size="1.3" fill="#a90000">
<text x="88.8" y="25.1">1</text>
<text x="88.8" y="27.7">2</text>
<text x="97.7" y="27.7">5</text>
<text x="97.7" y="25.1">6</text>
<text x="88.8" y="30.2">3</text>
<text x="97.7" y="30.2">4</text>
<text x="224.5" y="31.8" transform="rotate(-90 224.5 31.8)">1</text>
<text x="227.1" y="31.8" transform="rotate(-90 227.1 31.8)">2</text>
<text x="229.6" y="31.8" transform="rotate(-90 229.6 31.8)">3</text>
<text x="232.2" y="31.8" transform="rotate(-90 232.2 31.8)">4</text>
<text x="234.7" y="31.8" transform="rotate(-90 234.7 31.8)">5</text>
<text x="237.2" y="31.8" transform="rotate(-90 237.2 31.8)">6</text>
<text x="239.8" y="31.8" transform="rotate(-90 239.8 31.8)">7</text>
<text x="242.3" y="31.8" transform="rotate(-90 242.3 31.8)">8</text>
<text x="244.9" y="31.8" transform="rotate(-90 244.9 31.8)">9</text>
<text x="247.4" y="32.4" transform="rotate(-90 247.4 32.4)">10</text>
<text x="249.9" y="32.4" transform="rotate(-90 249.9 32.4)">11</text>
<text x="252.5" y="32.4" transform="rotate(-90 252.5 32.4)">12</text>
<text x="255" y="32.4" transform="rotate(-90 255 32.4)">13</text>
<text x="257.6" y="32.4" transform="rotate(-90 257.6 32.4)">14</text>
<text x="260.1" y="32.4" transform="rotate(-90 260.1 32.4)">15</text>
<text x="262.6" y="32.4" transform="rotate(-90 262.6 32.4)">16</text>
<text x="265.2" y="32.4" transform="rotate(-90 265.2 32.4)">17</text>
<text x="267.7" y="32.4" transform="rotate(-90 267.7 32.4)">18</text>
<text x="270.3" y="32.4" transform="rotate(-90 270.3 32.4)">19</text>
<text x="272.8" y="32.4" transform="rotate(-90 272.8 32.4)">20</text>
<text x="224.5" y="59.1" transform="rotate(-90 224.5 59.1)">20</text>
<text x="227.1" y="59.1" transform="rotate(-90 227.1 59.1)">19</text>
<text x="229.6" y="59.1" transform="rotate(-90 229.6 59.1)">18</text>
<text x="232.2" y="59.1" transform="rotate(-90 232.2 59.1)">17</text>
<text x="234.7" y="59.1" transform="rotate(-90 234.7 59.1)">16</text>
<text x="237.2" y="59.1" transform="rotate(-90 237.2 59.1)">15</text>
<text x="239.8" y="59.1" transform="rotate(-90 239.8 59.1)">14</text>
<text x="242.3" y="59.1" transform="rotate(-90 242.3 59.1)">13</text>
<text x="244.9" y="59.1" transform="rotate(-90 244.9 59.1)">12</text>
<text x="247.4" y="59.1" transform="rotate(-90 247.4 59.1)">11</text>
<text x="249.9" y="59.1" transform="rotate(-90 249.9 59.1)">10</text>
<text x="252.5" y="58.5" transform="rotate(-90 252.5 58.5)">9</text>
<text x="255" y="58.5" transform="rotate(-90 255 58.5)">8</text>
<text x="257.6" y="58.5" transform="rotate(-90 257.6 58.5)">7</text>
<text x="260.1" y="58.5" transform="rotate(-90 260.1 58.5)">6</text>
<text x="262.6" y="58.5" transform="rotate(-90 262.6 58.5)">5</text>
<text x="265.2" y="58.5" transform="rotate(-90 265.2 58.5)">4</text>
<text x="267.7" y="58.5" transform="rotate(-90 267.7 58.5)">3</text>
<text x="270.3" y="58.5" transform="rotate(-90 270.3 58.5)">2</text>
<text x="272.8" y="58.5" transform="rotate(-90 272.8 58.5)">1</text>
<text x="59" y="68.3">3</text>
<text x="71.7" y="68.3">2</text>
<text x="164.8" y="69.3" transform="rotate(-90 164.8 69.3)">1</text>
<text x="167.4" y="69.9" transform="rotate(-90 167.4 69.9)">24</text>
<text x="169.9" y="69.9" transform="rotate(-90 169.9 69.9)">36</text>
<text x="172.5" y="69.9" transform="rotate(-90 172.5 69.9)">48</text>
<text x="175" y="69.3" transform="rotate(-90 175 69.3)">9</text>
<text x="65.8" y="75.6" transform="rotate(-90 65.8 75.6)">1</text>
<text x="153" y="74.7">7</text>
<text x="185.4" y="74.7">10</text>
<text x="185.4" y="77.2">11</text>
<text x="152.4" y="79.8">44</text>
<text x="185.4" y="79.8">12</text>
<text x="185.4" y="82.3">13</text>
<text x="153" y="84.8">5</text>
<text x="153" y="87.4">6</text>
<text x="185.4" y="84.8">14</text>
<text x="185.4" y="87.4">15</text>
<text x="185.4" y="89.9">16</text>
<text x="153" y="92.5">2</text>
<text x="153" y="95">3</text>
<text x="185.4" y="92.5">17</text>
<text x="185.4" y="95">29</text>
<text x="153" y="97.5">4</text>
<text x="185.4" y="97.5">30</text>
<text x="185.4" y="100.1">31</text>
<text x="152.4" y="102.6">18</text>
<text x="152.4" y="105.2">19</text>
<text x="152.4" y="107.7">20</text>
<text x="185.4" y="102.6">32</text>
<text x="185.4" y="105.2">33</text>
<text x="185.4" y="107.7">34</text>
<text x="48.8" y="111.5">1</text>
<text x="152.4" y="110.2">39</text>
<text x="152.4" y="112.8">40</text>
<text x="185.4" y="110.2">37</text>
<text x="185.4" y="112.8">38</text>
<text x="48.8" y="119.1">2</text>
<text x="48.8" y="116.6">3</text>
<text x="152.4" y="115.3">41</text>
<text x="152.4" y="117.9">42</text>
<text x="48.8" y="121.7">4</text>
<text x="152.4" y="120.4">43</text>
<text x="152.4" y="122.9">45</text>
<text x="152.4" y="125.5">46</text>
<text x="40.4" y="127.1" transform="rotate(-90 40.4 127.1)">SH</text>
<text x="42.9" y="126.4" transform="rotate(-90 42.9 126.4)">5</text>
<text x="152.4" y="128">21</text>
<text x="152.4" y="130.6">22</text>
<text x="152.4" y="133.1">25</text>
<text x="152.4" y="135.6">26</text>
<text x="152.4" y="138.2">27</text>
<text x="152.4" y="140.7">28</text>
<text x="169.9" y="148.6" transform="rotate(-90 169.9 148.6)">23</text>
<text x="172.5" y="148" transform="rotate(-90 172.5 148)">8</text>
<text x="48.2" y="169.9">1</text>
<text x="48.2" y="172.5">2</text>
<text x="48.2" y="175">3</text>
<text x="48.2" y="177.5">4</text>
</g>
<text font-size="1.3" fill="#0f0f0f" x="224.4" y="25.4" transform="rotate(-90 224.4 25.4)">VBAT</text>
<g font-size="1.3" fill="#006464">
<text x="61.5" y="69.4">VI</text>
<text x="68" y="69.4">VO</text>
<text x="66.9" y="73.2" transform="rotate(-90 66.9 73.2)">GND</text>
<text x="155.4" y="75.8">NRST</text>
<text x="166" y="75" transform="rotate(-90 166 75)">VBAT</text>
<text x="168.5" y="74.2" transform="rotate(-90 168.5 74.2)">VDD</text>
<text x="171" y="74.2" transform="rotate(-90 171 74.2)">VDD</text>
<text x="173.6" y="74.2" transform="rotate(-90 173.6 74.2)">VDD</text>
<text x="176.1" y="75.3" transform="rotate(-90 176.1 75.3)">VDDA</text>
<text x="181.1" y="75.8">PA0</text>
<text x="155.4" y="80.9">BOOT0</text>
<text x="181.1" y="78.3">PA1</text>
<text x="181.1" y="80.9">PA2</text>
<text x="181.1" y="83.4">PA3</text>
<text x="155.4" y="86">PD0</text>
<text x="155.4" y="88.5">PD1</text>
<text x="181.1" y="86">PA4</text>
<text x="181.1" y="88.5">PA5</text>
<text x="155.4" y="93.6">PC13</text>
<text x="181.1" y="91">PA6</text>
<text x="181.1" y="93.6">PA7</text>
<text x="155.4" y="96.1">PC14</text>
<text x="155.4" y="98.7">PC15</text>
<text x="179.9" y="101.2">PA10</text>
<text x="181.1" y="96.1">PA8</text>
<text x="181.1" y="98.7">PA9</text>
<text x="155.4" y="103.7">PB0</text>
<text x="155.4" y="106.3">PB1</text>
<text x="179.9" y="103.7">PA11</text>
<text x="179.9" y="106.3">PA12</text>
<text x="42.1" y="112.6">VBUS</text>
<text x="155.4" y="108.8">PB2</text>
<text x="155.4" y="111.4">PB3</text>
<text x="155.4" y="113.9">PB4</text>
<text x="179.9" y="108.8">PA13</text>
<text x="179.9" y="111.4">PA14</text>
<text x="179.9" y="113.9">PA15</text>
<text x="44.2" y="117.7">D+</text>
<text x="155.4" y="116.4">PB5</text>
<text x="155.4" y="119">PB6</text>
<text x="41.5" y="123.4" transform="rotate(-90 41.5 123.4)">Shield</text>
<text x="44" y="123.4" transform="rotate(-90 44 123.4)">GND</text>
<text x="44.2" y="120.2">D-</text>
<text x="45.2" y="122.8">ID</text>
<text x="155.4" y="121.5">PB7</text>
<text x="155.4" y="124.1">PB8</text>
<text x="155.4" y="129.1">PB10</text>
<text x="155.4" y="131.7">PB11</text>
<text x="155.4" y="126.6">PB9</text>
<text x="155.4" y="134.2">PB12</text>
<text x="155.4" y="136.8">PB13</text>
<text x="155.4" y="139.3">PB14</text>
<text x="155.4" y="141.8">PB15</text>
<text x="171" y="145.5" transform="rotate(-90 171 145.5)">VSS</text>
<text x="173.6" y="145.5" transform="rotate(-90 173.6 145.5)">VSSA</text>
</g>
</svg>
